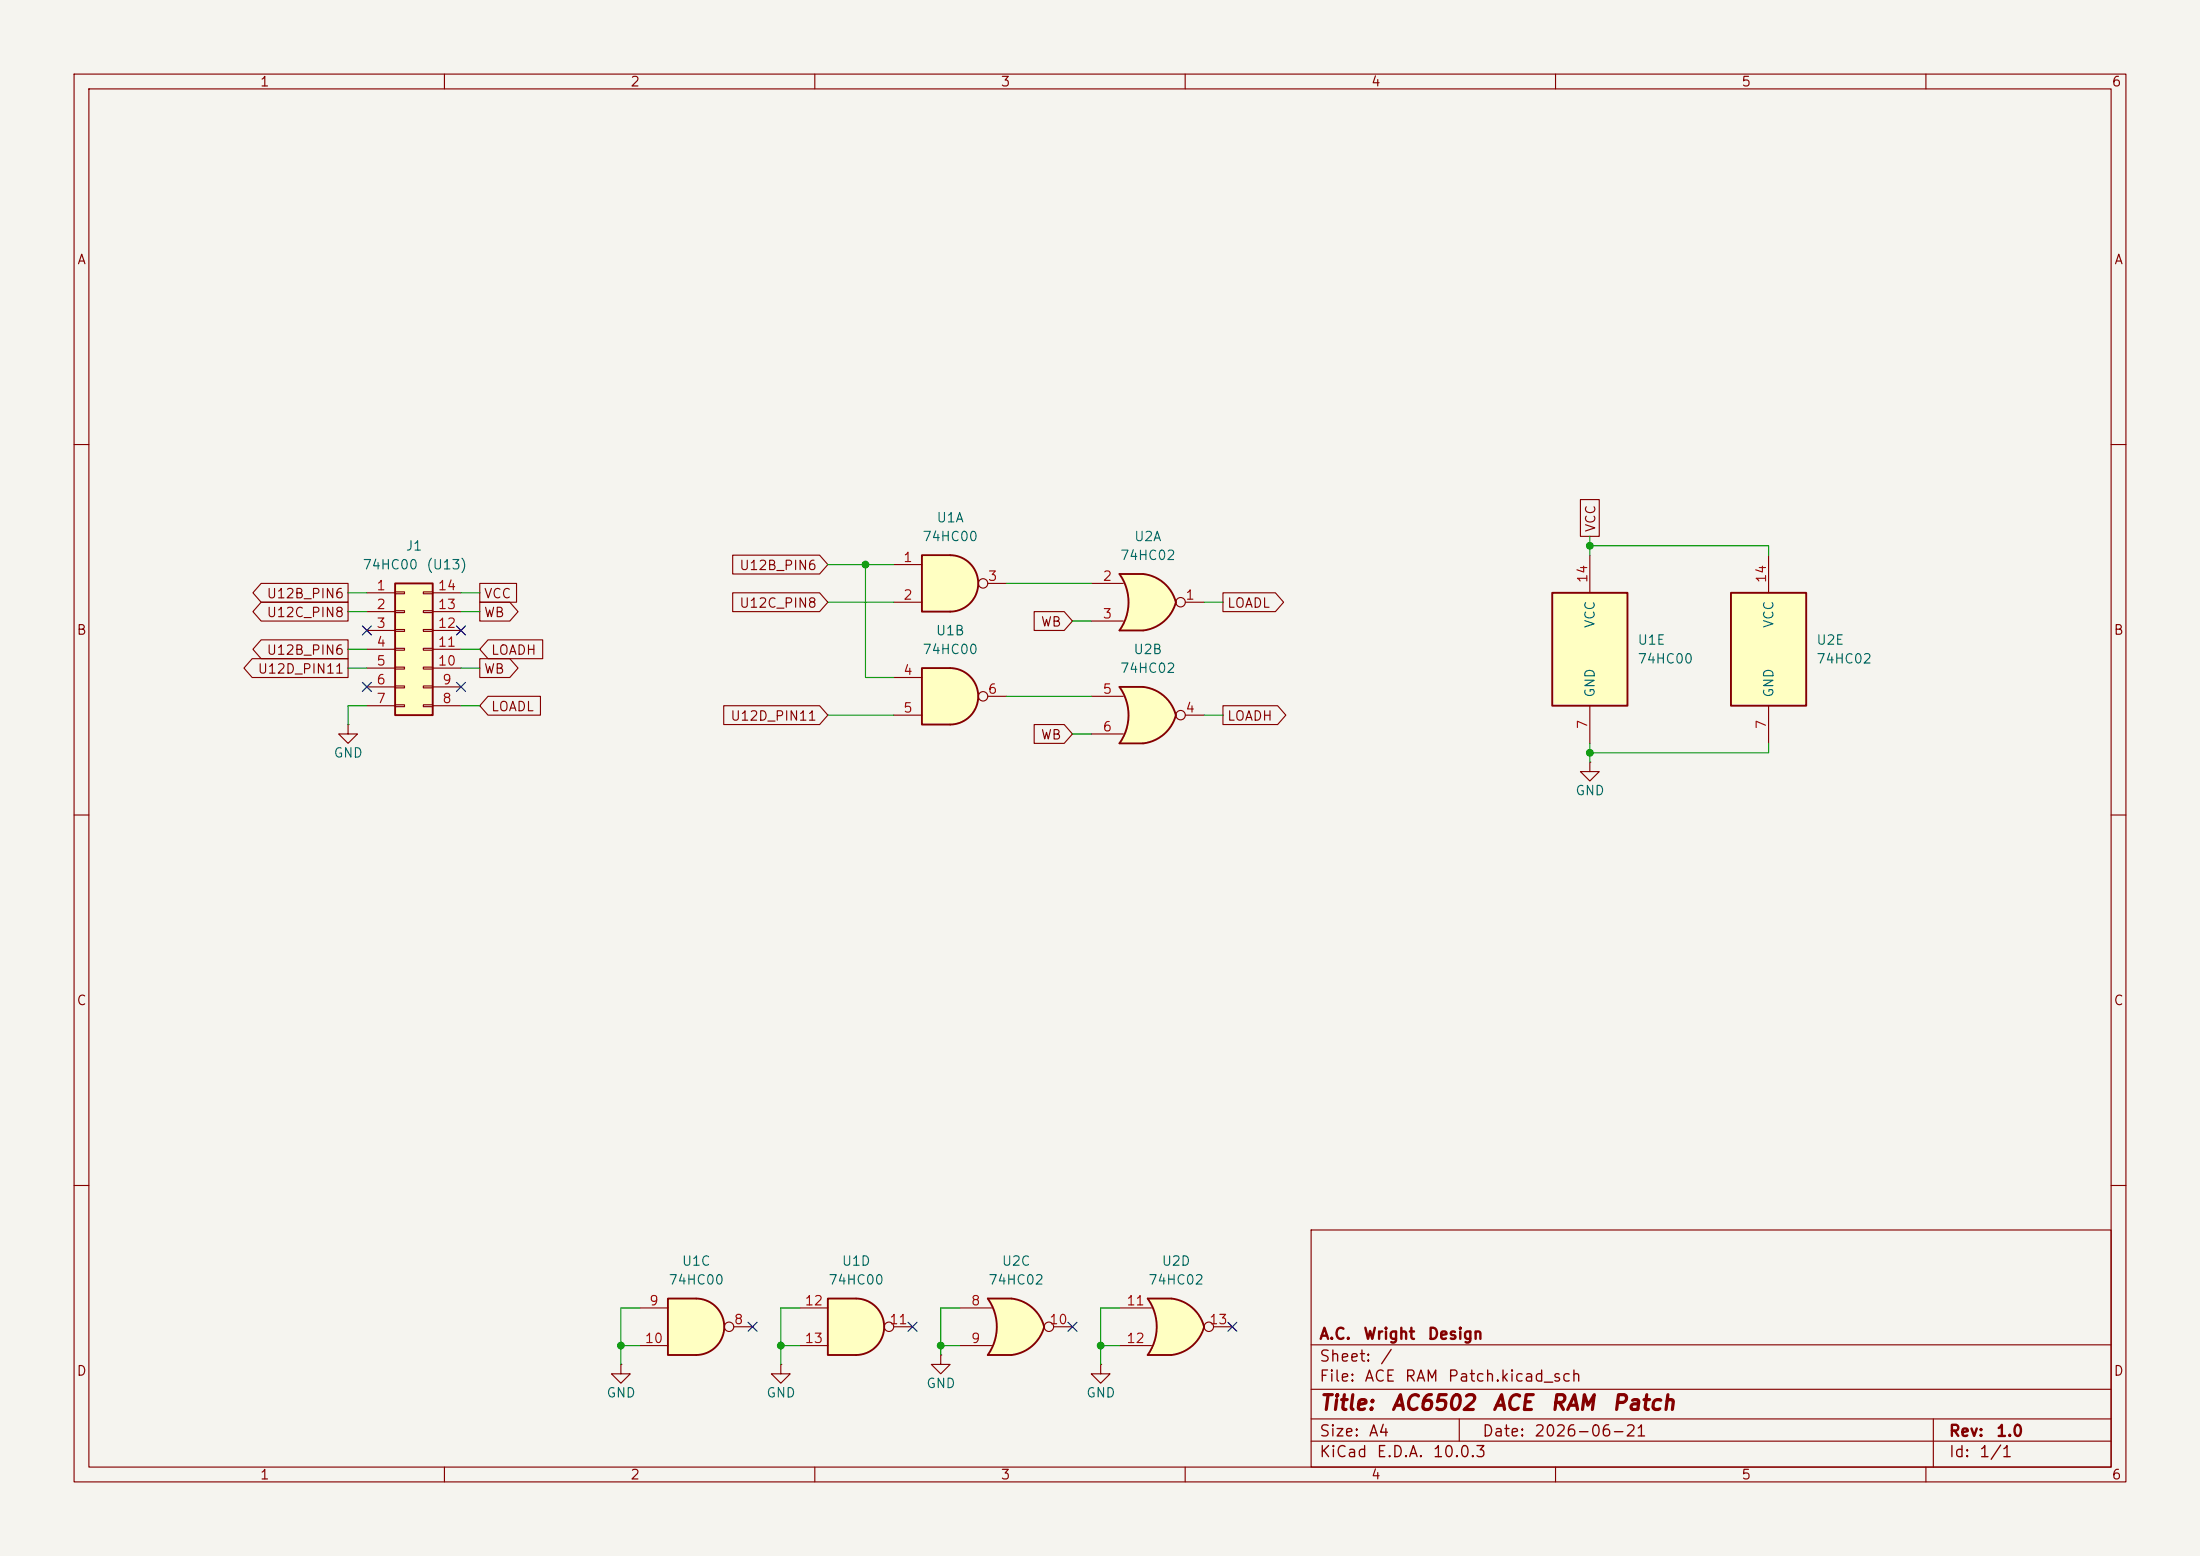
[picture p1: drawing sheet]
<svg xmlns="http://www.w3.org/2000/svg" width="297mm" height="210mm" viewBox="0 0 297 210" stroke-linecap="round" stroke-linejoin="round" font-family="sans-serif">
<path d="M0 0h297v210h-297z" fill="#f5f4ef" stroke="#f5f4ef" stroke-width=".14"/>
<g fill="none" stroke="#840000" stroke-width=".15">
<path d="M10 10h277v190h-277zM12 12h273v186h-273zM60 10v2M110 10v2M160 10v2M210 10v2M260 10v2M10 60h2M285 60h2M10 110h2M214.6 102.9v1.2h1.3l-1.3 1.3-1.2-1.3h1.2M214.6 102.9h.1"/>
<path d="M285 110h2M10 160h2M177 166h108v32h-108zM285 160h2M60 198v2M110 198v2M160 198v2M177 194.5h108M177 191.5h108M177 187.5h108M177 181.5h108M197 191.5v3"/>
<path d="M210 198v2M260 198v2M261 191.5v6.5"/>
</g>
<path d="M209.5 80h10.2v15.3h-10.2z" fill="#ffffc2"/>
<path d="M209.5 80h10.2v15.3h-10.2z" fill="none" stroke="#840000" stroke-width=".25"/>
<path d="M214.6 74.9v5.1M214.6 95.3v5M127 182.9v1.3h1.3l-1.3 1.2-1.3-1.2h1.3M127 182.9h.1" fill="none" stroke="#840000" stroke-width=".15"/>
<path d="M133.3 175.3h3.2M133.3 182.9h3.2" fill="none" stroke="#ffffc2" stroke-width=".14"/>
<g fill="#ffffc2" stroke="#ffffc2" stroke-width=".14">
<path d="M135.9 177.7l5.1 1.4a5.2 5.2 0 0 1-4.4 3.8z"/>
<path d="M136.6 175.3a5.1 5.1 0 0 1 4.4 3.8l-5 1.3z"/>
</g>
<path d="M133.3 175.3h3.2v7.6h-3.2a6.7 6.7 0 0 0 0-7.6z" fill="#ffffc2"/>
<path d="M136.5 175.3h-3.2a6.6 6.6 0 0 1 0 7.6h3.2M136.6 175.3a5.2 5.2 0 0 1 4.4 3.8 5.2 5.2 0 0 1-4.4 3.8" fill="none" stroke="#840000" stroke-width=".25"/>
<g fill="none" stroke="#840000" stroke-width=".15">
<path d="M129.5 176.5h4.4M142.2 179.1h2.6M129.5 181.6h4.4"/>
<circle cx="141.6" cy="179.1" r=".63"/>
</g>
<path d="M128.3 90.2a3.8 3.8 0 0 1 3.8 3.8 3.8 3.8 0 0 1-3.8 3.8z" fill="#ffffc2" stroke="#ffffc2" stroke-width=".14"/>
<path d="M124.5 90.2h3.8v7.6h-3.8z" fill="#ffffc2"/>
<path d="M124.5 90.2h3.8a3.8 3.8 0 0 1 3.8 3.8 3.8 3.8 0 0 1-3.8 3.8h-3.8z" fill="none" stroke="#840000" stroke-width=".25"/>
<g fill="none" stroke="#840000" stroke-width=".15">
<path d="M120.6 91.4h3.9M120.6 96.5h3.9M133.3 94h2.6"/>
<circle cx="132.7" cy="94" r=".63"/>
</g>
<path d="M94 175.3a3.8 3.8 0 0 1 3.8 3.8 3.8 3.8 0 0 1-3.8 3.8z" fill="#ffffc2" stroke="#ffffc2" stroke-width=".14"/>
<path d="M90.2 175.3h3.8v7.6h-3.8z" fill="#ffffc2"/>
<path d="M90.2 175.3h3.8a3.8 3.8 0 0 1 3.8 3.8 3.8 3.8 0 0 1-3.8 3.8h-3.8z" fill="none" stroke="#840000" stroke-width=".25"/>
<g fill="none" stroke="#840000" stroke-width=".15">
<path d="M86.4 176.5h3.8M99.1 179.1h2.5M83.8 184.2v1.2h1.3l-1.3 1.3-1.3-1.3h1.3M83.8 184.2h.1M86.4 181.6h3.8"/>
<circle cx="98.4" cy="179.1" r=".63"/>
</g>
<path d="M115.6 175.3a3.8 3.8 0 0 1 3.8 3.8 3.8 3.8 0 0 1-3.8 3.8z" fill="#ffffc2" stroke="#ffffc2" stroke-width=".14"/>
<path d="M111.8 175.3h3.8v7.6h-3.8z" fill="#ffffc2"/>
<path d="M111.8 175.3h3.8a3.8 3.8 0 0 1 3.8 3.8 3.8 3.8 0 0 1-3.8 3.8h-3.8z" fill="none" stroke="#840000" stroke-width=".25"/>
<g fill="none" stroke="#840000" stroke-width=".15">
<path d="M107.9 176.5h3.9M120.6 179.1h2.6M105.4 184.2v1.2h1.3l-1.3 1.3-1.3-1.3h1.3M105.4 184.2h.1M107.9 181.6h3.9"/>
<circle cx="120" cy="179.1" r=".63"/>
</g>
<path d="M53.3 78.7h5.1v17.8h-5.1z" fill="#ffffc2"/>
<path d="M53.3 78.7h5.1v17.8h-5.1z" fill="none" stroke="#840000" stroke-width=".25"/>
<g fill="none" stroke="#840000" stroke-width=".15">
<path d="M53.3 79.9h1.3v.2h-1.3zM57.1 79.9h1.3v.2h-1.3zM47 97.8v1.3h1.3l-1.3 1.2-1.3-1.2h1.3M47 97.8h.1M49.5 80h3.8M49.5 82.6h3.8M49.5 85.1h3.8M49.5 87.6h3.8M49.5 90.2h3.8M49.5 92.7h3.8M49.5 95.3h3.8M53.3 82.4h1.3v.3h-1.3z"/>
<path d="M53.3 85h1.3v.2h-1.3zM53.3 87.5h1.3v.3h-1.3zM53.3 90h1.3v.3h-1.3zM53.3 92.6h1.3v.2h-1.3zM53.3 95.1h1.3v.3h-1.3zM57.1 82.4h1.3v.3h-1.3zM57.1 85h1.3v.2h-1.3zM57.1 87.5h1.3v.3h-1.3zM57.1 90h1.3v.3h-1.3zM57.1 92.6h1.3v.2h-1.3zM57.1 95.1h1.3v.3h-1.3zM58.4 80h3.8"/>
<path d="M58.4 82.6h3.8M58.4 85.1h3.8M58.4 87.6h3.8M58.4 90.2h3.8M58.4 92.7h3.8M58.4 95.3h3.8M148.6 184.2v1.2h1.3l-1.3 1.3-1.3-1.3h1.3M148.6 184.2h.1"/>
</g>
<path d="M151.1 77.5h3.2M151.1 85.1h3.2" fill="none" stroke="#ffffc2" stroke-width=".14"/>
<g fill="#ffffc2" stroke="#ffffc2" stroke-width=".14">
<path d="M153.7 79.9l5 1.4a5.2 5.2 0 0 1-4.4 3.8z"/>
<path d="M154.3 77.5a5.1 5.1 0 0 1 4.4 3.8l-4.9 1.3z"/>
</g>
<path d="M151.1 77.5h3.2v7.6h-3.2a6.7 6.7 0 0 0 0-7.6z" fill="#ffffc2"/>
<path d="M154.3 77.5h-3.2a6.6 6.6 0 0 1 0 7.6h3.2M154.3 77.5a5.1 5.1 0 0 1 4.4 3.8M158.7 81.3a5.2 5.2 0 0 1-4.4 3.8" fill="none" stroke="#840000" stroke-width=".25"/>
<g fill="none" stroke="#840000" stroke-width=".15">
<path d="M147.3 78.7h4.3M147.3 83.8h4.3M160 81.3h2.6"/>
<circle cx="159.4" cy="81.3" r=".63"/>
</g>
<path d="M151.1 92.7h3.2M151.1 100.3h3.2" fill="none" stroke="#ffffc2" stroke-width=".14"/>
<g fill="#ffffc2" stroke="#ffffc2" stroke-width=".14">
<path d="M153.7 95.2l5 1.3a5.2 5.2 0 0 1-4.4 3.8z"/>
<path d="M154.3 92.7a5.1 5.1 0 0 1 4.4 3.8l-4.9 1.3z"/>
</g>
<path d="M151.1 92.7h3.2v7.6h-3.2a6.7 6.7 0 0 0 0-7.6z" fill="#ffffc2"/>
<path d="M154.3 92.7h-3.2a6.6 6.6 0 0 1 0 7.6h3.2M154.3 92.7a5.1 5.1 0 0 1 4.4 3.8M158.7 96.5a5.2 5.2 0 0 1-4.4 3.8" fill="none" stroke="#840000" stroke-width=".25"/>
<g fill="none" stroke="#840000" stroke-width=".15">
<path d="M147.3 94h4.3M147.3 99.1h4.3M160 96.5h2.6"/>
<circle cx="159.4" cy="96.5" r=".63"/>
</g>
<path d="M128.3 74.9a3.8 3.8 0 0 1 3.8 3.8 3.8 3.8 0 0 1-3.8 3.9z" fill="#ffffc2" stroke="#ffffc2" stroke-width=".14"/>
<path d="M124.5 74.9h3.8v7.7h-3.8z" fill="#ffffc2"/>
<path d="M124.5 74.9h3.8a3.8 3.8 0 0 1 3.8 3.8 3.8 3.8 0 0 1-3.8 3.9h-3.8z" fill="none" stroke="#840000" stroke-width=".25"/>
<g fill="none" stroke="#840000" stroke-width=".15">
<path d="M120.6 76.2h3.9M133.3 78.7h2.6M120.6 81.3h3.9"/>
<circle cx="132.7" cy="78.7" r=".63"/>
</g>
<path d="M154.9 175.3h3.2M154.9 182.9h3.2" fill="none" stroke="#ffffc2" stroke-width=".14"/>
<g fill="#ffffc2" stroke="#ffffc2" stroke-width=".14">
<path d="M157.5 177.7l5.1 1.4a5.2 5.2 0 0 1-4.5 3.8z"/>
<path d="M158.1 175.3a5.1 5.1 0 0 1 4.5 3.8l-5 1.3z"/>
</g>
<path d="M154.9 175.3h3.2v7.6h-3.2a6.7 6.7 0 0 0 0-7.6z" fill="#ffffc2"/>
<path d="M158.1 175.3h-3.2a6.6 6.6 0 0 1 0 7.6h3.2M158.1 175.3a5.1 5.1 0 0 1 4.5 3.8M162.6 179.1a5.2 5.2 0 0 1-4.5 3.8" fill="none" stroke="#840000" stroke-width=".25"/>
<g fill="none" stroke="#840000" stroke-width=".15">
<path d="M151.1 176.5h4.3M163.8 179.1h2.6M151.1 181.6h4.3"/>
<circle cx="163.2" cy="179.1" r=".63"/>
</g>
<path d="M233.7 80h10.1v15.3h-10.1z" fill="#ffffc2"/>
<path d="M233.7 80h10.1v15.3h-10.1z" fill="none" stroke="#840000" stroke-width=".25"/>
<g fill="none" stroke="#840000" stroke-width=".15">
<path d="M35.3 78.7h11.7v2.6h-11.7l-1.2-1.3zM64.8 78.7h4.9v2.6h-4.9zM98.9 74.9h11.7l1.2 1.3-1.2 1.3h-11.7zM213.4 67.4h2.5v5h-2.5zM238.8 74.9v5.1M34 88.9h13v2.5h-13l-1.1-1.2zM35.3 81.3h11.7v2.5h-11.7l-1.2-1.2zM35.3 86.4h11.7v2.5h-11.7l-1.2-1.3zM64.8 88.9h4l1.1 1.3-1.1 1.2h-4zM64.8 81.3h4l1.1 1.3-1.1 1.2h-4zM65.9 94h7.1v2.5h-7.1l-1.1-1.2zM65.9 86.4h7.4v2.5h-7.4l-1.1-1.3z"/>
<path d="M97.7 95.2h12.9l1.2 1.3-1.2 1.3h-12.9zM98.9 80h11.7l1.2 1.3-1.2 1.3h-11.7zM139.6 97.8h4.1l1.1 1.3-1.1 1.2h-4.1zM139.6 82.5h4.1l1.1 1.3-1.1 1.3h-4.1zM165.1 95.2h7.4l1.1 1.3-1.1 1.3h-7.4zM165.1 80h7.1l1.1 1.3-1.1 1.3h-7.1zM238.8 95.3v5"/>
</g>
<g fill="none" stroke="#009600" stroke-width=".15">
<path d="M111.8 76.2h8.8M116.8 76.2v15.2h3.8M135.9 78.7h11.4M214.6 72.4v2.5M214.6 73.7h24.2v1.2M47 90.2h2.5M47 87.6h2.5M47 80h2.5M47 82.6h2.5M49.5 95.3h-2.5v2.5M62.2 90.2h2.6M62.2 95.3h2.6"/>
<path d="M62.2 87.6h2.6M62.2 80h2.6M62.2 82.6h2.6M111.8 81.3h8.8M111.8 96.5h8.8M135.9 94h11.4M144.8 83.8h2.5M144.8 99.1h2.5M162.6 81.3h2.5M162.6 96.5h2.5M214.6 100.3v2.6M238.8 100.3v1.3h-24.2"/>
<path d="M86.4 176.5h-2.6v7.7M107.9 176.5h-2.5v7.7M129.5 176.5h-2.5v6.4M151.1 176.5h-2.5v7.7M83.8 181.6h2.6M105.4 181.6h2.5M127 181.6h2.5M148.6 181.6h2.5"/>
</g>
<g fill="none" stroke="#000084" stroke-width=".15">
<path d="M48.9 84.5l1.2 1.2M48.9 92.1l1.2 1.2M50.1 84.5l-1.2 1.2M50.1 92.1l-1.2 1.2M61.6 84.5l1.2 1.2M61.6 92.1l1.2 1.2M62.8 84.5l-1.2 1.2M62.8 92.1l-1.2 1.2M101 178.5l1.2 1.2M102.2 178.5l-1.2 1.2M122.6 178.5l1.2 1.2M123.8 178.5l-1.2 1.2"/>
<path d="M144.2 178.5l1.2 1.2M145.4 178.5l-1.2 1.2M165.8 178.5l1.2 1.2M167 178.5l-1.2 1.2"/>
</g>
<g fill="#009600" stroke="#009600" stroke-width=".14">
<circle cx="127" cy="181.6" r=".46"/>
<circle cx="83.8" cy="181.6" r=".46"/>
<circle cx="105.4" cy="181.6" r=".46"/>
<circle cx="214.6" cy="101.6" r=".46"/>
<circle cx="116.8" cy="76.2" r=".46"/>
<circle cx="148.6" cy="181.6" r=".46"/>
<circle cx="214.6" cy="73.7" r=".46"/>
</g>
<g font-size="2" fill="#840000">
<text x="178" y="190.8">Title:</text>
<text x="187.7" y="190.8">AC6502</text>
<text x="201.3" y="190.8">ACE</text>
<text x="209.2" y="190.8">RAM</text>
<text x="217.5" y="190.8">Patch</text>
</g>
<g font-size="1.5" fill="#840000">
<text x="178" y="184.2">Sheet:</text>
<text x="178" y="181.2">A.C.</text>
<text x="184" y="181.2">Wright</text>
<text x="186.2" y="184.2">/</text>
<text x="192.6" y="181.2">Design</text>
<text x="178" y="186.9">File:</text>
<text x="184.1" y="186.9">ACE</text>
<text x="189.5" y="186.9">RAM</text>
<text x="195.3" y="186.9">Patch.kicad_sch</text>
<text x="178" y="197.1">KiCad</text>
<text x="178" y="194.3">Size:</text>
<text x="184.7" y="194.3">A4</text>
<text x="185.7" y="197.1">E.D.A.</text>
<text x="193.3" y="197.1">10.0.3</text>
<text x="200" y="194.3">Date:</text>
<text x="207" y="194.3">2026-06-21</text>
<text x="263" y="194.3">Rev:</text>
<text x="263" y="197.1">Id:</text>
<text x="267.1" y="197.1">1/1</text>
<text x="269.4" y="194.3">1.0</text>
</g>
<g font-size="1.3" fill="#840000">
<text x="35" y="12">1</text>
<text x="85" y="12">2</text>
<text x="135" y="12">3</text>
<text x="185" y="12">4</text>
<text x="235" y="12">5</text>
<text x="285" y="12">6</text>
<text x="10.3" y="36">A</text>
<text x="285.3" y="36">A</text>
<text x="215.7" y="71.9" transform="rotate(-90 215.7 71.9)">VCC</text>
<text x="99.7" y="77.3">U12B_PIN6</text>
<text x="35.9" y="81.1">U12B_PIN6</text>
<text x="35.9" y="83.6">U12C_PIN8</text>
<text x="65.2" y="81.1">VCC</text>
<text x="65.2" y="83.6">WB</text>
<text x="99.7" y="82.3">U12C_PIN8</text>
<text x="165.6" y="82.3">LOADL</text>
<text x="10.3" y="86">B</text>
<text x="35.9" y="88.7">U12B_PIN6</text>
<text x="66.2" y="88.7">LOADH</text>
<text x="140.4" y="84.9">WB</text>
<text x="285.3" y="86">B</text>
<text x="34.7" y="91.2">U12D_PIN11</text>
<text x="65.2" y="91.2">WB</text>
<text x="66.2" y="96.3">LOADL</text>
<text x="98.5" y="97.6">U12D_PIN11</text>
<text x="140.4" y="100.1">WB</text>
<text x="165.6" y="97.6">LOADH</text>
<text x="10.3" y="136">C</text>
<text x="285.3" y="136">C</text>
<text x="10.3" y="186">D</text>
<text x="285.3" y="186">D</text>
<text x="35" y="200">1</text>
<text x="85" y="200">2</text>
<text x="135" y="200">3</text>
<text x="185" y="200">4</text>
<text x="235" y="200">5</text>
<text x="285" y="200">6</text>
</g>
<g font-size="1.3" fill="#006464">
<text x="126.3" y="70.8">U1A</text>
<text x="48.9" y="77.2">74HC00</text>
<text x="54.7" y="74.6">J1</text>
<text x="57.5" y="77.2">(U13)</text>
<text x="124.4" y="73.4">74HC00</text>
<text x="151.1" y="75.9">74HC02</text>
<text x="153" y="73.4">U2A</text>
<text x="124.4" y="88.6">74HC00</text>
<text x="126.3" y="86.1">U1B</text>
<text x="152.9" y="88.6">U2B</text>
<text x="215.6" y="84.9" transform="rotate(-90 215.6 84.9)">VCC</text>
<text x="221" y="89.9">74HC00</text>
<text x="221" y="87.3">U1E</text>
<text x="239.7" y="84.9" transform="rotate(-90 239.7 84.9)">VCC</text>
<text x="245.1" y="89.9">74HC02</text>
<text x="245.1" y="87.3">U2E</text>
<text x="151.1" y="91.1">74HC02</text>
<text x="215.6" y="94.2" transform="rotate(-90 215.6 94.2)">GND</text>
<text x="239.7" y="94.2" transform="rotate(-90 239.7 94.2)">GND</text>
<text x="45" y="102.6">GND</text>
<text x="212.6" y="107.7">GND</text>
<text x="90.2" y="173.7">74HC00</text>
<text x="92" y="171.2">U1C</text>
<text x="111.7" y="173.7">74HC00</text>
<text x="113.6" y="171.2">U1D</text>
<text x="133.3" y="173.7">74HC02</text>
<text x="135.2" y="171.2">U2C</text>
<text x="154.9" y="173.7">74HC02</text>
<text x="156.7" y="171.2">U2D</text>
<text x="81.8" y="188.9">GND</text>
<text x="103.4" y="188.9">GND</text>
<text x="125" y="187.7">GND</text>
<text x="146.6" y="188.9">GND</text>
</g>
<g font-size="1.3" fill="#a90000">
<text x="121.8" y="76.2">1</text>
<text x="50.7" y="80">1</text>
<text x="50.7" y="82.5">2</text>
<text x="59" y="82.5">13</text>
<text x="59" y="80">14</text>
<text x="121.8" y="81.3">2</text>
<text x="133.3" y="78.7">3</text>
<text x="148.8" y="78.7">2</text>
<text x="148.8" y="83.8">3</text>
<text x="159.9" y="81.3">1</text>
<text x="214.6" y="78.8" transform="rotate(-90 214.6 78.8)">14</text>
<text x="238.7" y="78.8" transform="rotate(-90 238.7 78.8)">14</text>
<text x="50.7" y="85.1">3</text>
<text x="50.7" y="87.6">4</text>
<text x="59" y="87.6">11</text>
<text x="59" y="85.1">12</text>
<text x="50.7" y="90.1">5</text>
<text x="50.7" y="92.7">6</text>
<text x="50.7" y="95.2">7</text>
<text x="59" y="90.1">10</text>
<text x="59.6" y="95.2">8</text>
<text x="59.6" y="92.7">9</text>
<text x="121.8" y="91.4">4</text>
<text x="133.3" y="94">6</text>
<text x="148.8" y="94">5</text>
<text x="121.8" y="96.5">5</text>
<text x="148.8" y="99">6</text>
<text x="159.9" y="96.5">4</text>
<text x="214.6" y="98.5" transform="rotate(-90 214.6 98.5)">7</text>
<text x="238.7" y="98.5" transform="rotate(-90 238.7 98.5)">7</text>
<text x="87.6" y="176.5">9</text>
<text x="99" y="179">8</text>
<text x="108.5" y="176.5">12</text>
<text x="120" y="179">11</text>
<text x="131" y="176.5">8</text>
<text x="141.6" y="179">10</text>
<text x="152" y="176.5">11</text>
<text x="163.2" y="179">13</text>
<text x="87" y="181.6">10</text>
<text x="108.5" y="181.6">13</text>
<text x="131" y="181.6">9</text>
<text x="152" y="181.6">12</text>
</g>
</svg>
